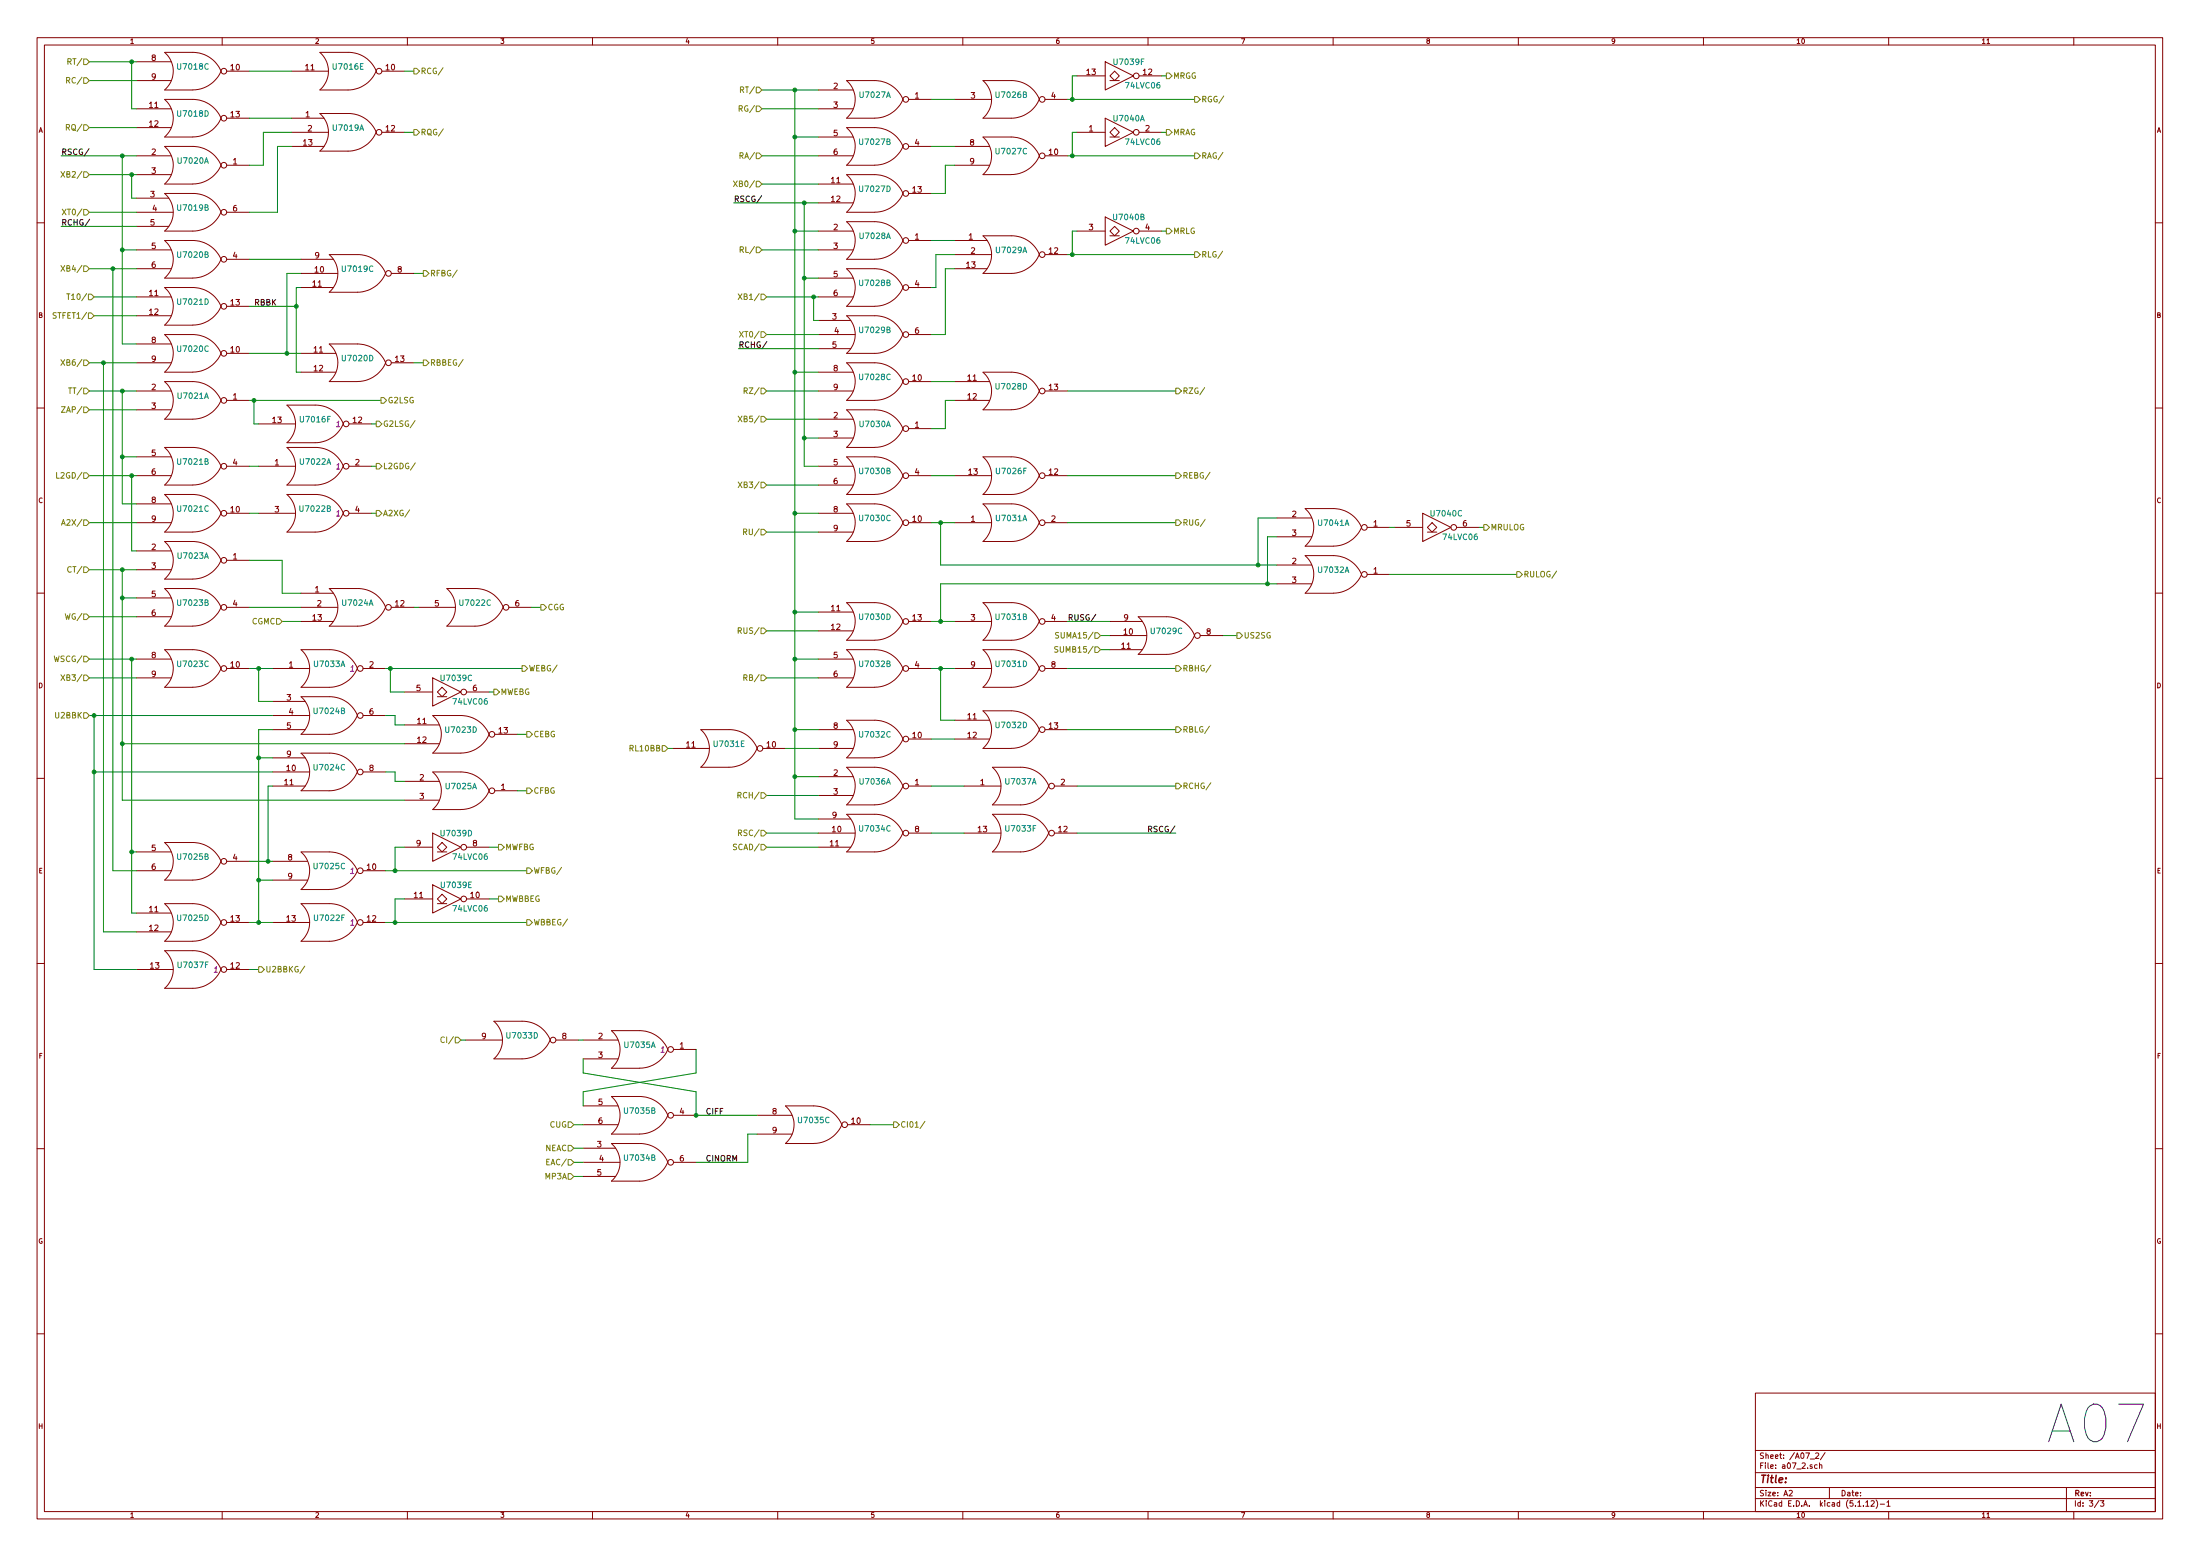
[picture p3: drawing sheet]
<svg xmlns="http://www.w3.org/2000/svg" width="594mm" height="420mm" viewBox="0 0 594 420" stroke-linecap="round" stroke-linejoin="round" font-family="sans-serif">
<g fill="none" stroke="#840000" stroke-width=".27">
<path d="M10 10.2h574v400h-574zM12 12.2h570v396h-570zM36.8 16.7h9.4M44.4 14.1h7.7a8.3 8.3 0 0 1 7.6 5.1 8.4 8.4 0 0 1-7.6 5.1h-7.7M44.5 14.2a6.7 6.7 0 0 1 0 10.1M60 10.2v2M61.2 19.2h6.1M78.7 19.2h9.9M86.4 14.1h7.6a8 8 0 0 1 7.6 5.1M86.4 14.2a6.7 6.7 0 0 1 0 10.1M101.6 19.2a8.3 8.3 0 0 1-7.6 5.1h-7.6M103.1 19.2h6.1"/>
<path d="M110 10.2v2M160 10.2v2M210 10.2v2M260 10.2v2M298.4 16.7l7.7 3.8-7.7 3.8zM301 19.2l1.3 1.3-1.3 1.3-1.3-1.3zM310 10.2v2M360 10.2v2M410 10.2v2M460 10.2v2M510 10.2v2M536.5 11.8h.8"/>
<path d="M560 10.2v2M36.8 21.8h9.4M36.8 29.4h9.4M36.8 34.5h9.4M44.4 39.5h7.7a8.3 8.3 0 0 1 7.6 5.1 8.4 8.4 0 0 1-7.6 5.1h-7.7M44.4 26.8h7.7a8.3 8.3 0 0 1 7.6 5.1 8.4 8.4 0 0 1-7.6 5.1h-7.7M44.5 39.6a6.7 6.7 0 0 1 0 10.1M44.5 26.9a6.7 6.7 0 0 1 0 10.1M61.2 31.9h6.1M78.7 31.9h8.8M78.7 35.7h9.9M78.7 39.5h8.8"/>
<path d="M86.4 30.6h7.6a8 8 0 0 1 7.6 5.1 8.3 8.3 0 0 1-7.6 5.1h-7.6M86.4 30.7a6.7 6.7 0 0 1 0 10.1M103.1 35.7h6.1M221 24.3h9.4M221 29.4h9.4M221 37h9.4M228.6 21.8h7.6a8.3 8.3 0 0 1 7.6 5 8.4 8.4 0 0 1-7.6 5.1M228.6 34.5h7.6a8.3 8.3 0 0 1 7.6 5 8.4 8.4 0 0 1-7.6 5.1h-7.6M228.6 31.9h7.6M228.6 21.8a6.7 6.7 0 0 1 0 10.1M228.6 34.5a6.7 6.7 0 0 1 0 10.1M245.4 26.8h6.1"/>
<path d="M245.4 39.5h6.1M257.8 26.8h9.9M257.8 39.5h9.4M265.4 21.8h7.7a8 8 0 0 1 7.6 5M265.5 21.8a6.7 6.7 0 0 1 0 10.1M280.6 26.8a8.3 8.3 0 0 1-7.6 5.1h-7.6M282.2 26.8h6.1M290.8 20.5h7.6M290.8 35.7h7.6M298.4 31.9l7.7 3.8-7.7 3.8zM299.7 35.7l1.3-1.2 1.3 1.2-1.3 1.3zM299.7 21.8h2.6"/>
<path d="M299.7 37h2.6M307.6 20.5h6.1M307.6 35.7h6.1M36.8 57.3h9.9M36.8 47.2h9.4M36.8 42.1h9.4M36.8 53.5h8.8M44.4 52.2h7.7M44.5 52.3a6.7 6.7 0 0 1 0 10.1M52.1 52.2a8 8 0 0 1 7.6 5.1 8.3 8.3 0 0 1-7.6 5.1h-7.7M61.2 57.3h6.1M61.2 44.6h6.1"/>
<path d="M221 49.7h9.4M221 54.8h9.4M221 42.1h9.4M228.6 59.9h7.6a8.3 8.3 0 0 1 7.6 5 8.4 8.4 0 0 1-7.6 5.1h-7.6M228.6 47.2h7.6a8.3 8.3 0 0 1 7.6 5 8.4 8.4 0 0 1-7.6 5.1h-7.6M228.6 59.9a6.7 6.7 0 0 1 0 10.1M228.6 47.2a6.7 6.7 0 0 1 0 10.1M245.4 52.2h6.1M257.8 44.6h9.4M265.4 47.2h7.6M265.5 47.1a6.7 6.7 0 0 0 0-10.1h7.5a8.3 8.3 0 0 1 7.7 5.1 8.4 8.4 0 0 1-7.7 5M282.2 42.1h6.1"/>
<path d="M298.4 58.6l7.7 3.8-7.7 3.8zM10 60.2h2M36.8 67.5h9.4M36.8 72.6h9.4M36.8 61.1h8.8M44.4 64.9h7.7a8.3 8.3 0 0 1 7.6 5.1 8.4 8.4 0 0 1-7.6 5.1h-7.7M44.4 77.6h7.7a8.3 8.3 0 0 1 7.6 5.1 8.4 8.4 0 0 1-7.6 5.1M44.5 65a6.7 6.7 0 0 1 0 10.1M44.5 77.7a6.7 6.7 0 0 1 0 10.1M61.2 70h6.1M81.3 70h8.7M81.3 77.6h8.7"/>
<path d="M81.3 73.8h9.9M88.9 68.7h7.6a8 8 0 0 1 7.6 5.1M88.9 68.8a6.7 6.7 0 0 1 0 10.1M104.1 73.8a8.3 8.3 0 0 1-7.6 5.1h-7.6M105.7 73.8h6.1M221 62.4h9.4M221 67.5h9.4M221 75.1h9.4M228.6 72.6h7.6a8.3 8.3 0 0 1 7.6 5 8.4 8.4 0 0 1-7.6 5.1h-7.6M228.6 72.6a6.7 6.7 0 0 1 0 10.1M245.4 64.9h6.1M245.4 77.6h6.1"/>
<path d="M257.8 64.9h8.8M257.8 72.6h8.8M257.8 68.7h9.9M265.4 63.7h7.7a8 8 0 0 1 7.6 5M265.5 63.7a6.7 6.7 0 0 1 0 10.1M280.6 68.7a8.3 8.3 0 0 1-7.6 5.1h-7.6M282.2 68.7h6.1M290.8 62.4h7.6M299.7 62.4l1.3-1.3 1.3 1.3-1.3 1.3zM299.7 63.7h2.6M307.6 62.4h6.1M582 60.2h2"/>
<path d="M36.8 80.2h9.4M36.8 98h9.4M36.8 92.9h9.4M36.8 85.3h9.4M44.4 90.3h7.7a8.3 8.3 0 0 1 7.6 5.1 8.4 8.4 0 0 1-7.6 5.1M44.4 87.8h7.7M44.5 90.4a6.7 6.7 0 0 1 0 10.1M61.2 82.7h6.1M61.2 95.4h6.1M81.3 95.4h9.4M88.9 92.9h7.6a8.3 8.3 0 0 1 7.6 5.1 8.4 8.4 0 0 1-7.6 5h-7.6a6.7 6.7 0 0 0 0-10.1zM105.7 98h6.1"/>
<path d="M221 80.2h9.4M221 90.3h9.9M221 86.5h8.7M221 94.1h8.7M228.6 98h7.6a8.3 8.3 0 0 1 7.6 5 8.4 8.4 0 0 1-7.6 5.1M228.6 85.3h7.6a8 8 0 0 1 7.6 5 8.3 8.3 0 0 1-7.6 5.1h-7.6M228.6 98a6.7 6.7 0 0 1 0 10.1M228.6 85.3a6.7 6.7 0 0 1 0 10.1M245.4 90.3h6.1M10 110.2h2M36.8 105.6h9.4M36.8 110.7h9.4"/>
<path d="M44.4 103h7.7a8.3 8.3 0 0 1 7.6 5.1 8.4 8.4 0 0 1-7.6 5.1M44.4 100.5h7.7M44.4 113.2h7.7M44.5 103.1a6.7 6.7 0 0 1 0 10.1M61.2 108.1h6.1M69.8 114.5h10M77.5 109.4h7.6M77.5 109.4a6.7 6.7 0 0 1 0 10.1M81.3 100.5h9.4M85.1 109.4a8 8 0 0 1 7.6 5.1M92.7 114.4a8.3 8.3 0 0 1-7.6 5.1h-7.6M94.2 114.5h6.1"/>
<path d="M221 100.5h9.4M221 105.6h9.4M221 113.2h9.4M221 118.3h9.4M228.6 110.7h7.6a8.3 8.3 0 0 1 7.6 5 8.4 8.4 0 0 1-7.6 5.1M228.6 108.1h7.6M228.6 110.7a6.7 6.7 0 0 1 0 10.1M245.4 103h6.1M245.4 115.7h6.1M257.8 108.1h9.4M257.8 103h9.4M265.5 100.5h7.5a8.3 8.3 0 0 1 7.7 5.1 8.4 8.4 0 0 1-7.7 5h-7.5a6.7 6.7 0 0 0 0-10.1z"/>
<path d="M282.2 105.6h6.1M582 110.2h2M36.8 123.4h9.4M36.8 128.4h9.4M36.8 136.1h9.4M44.4 133.5h7.7a8.3 8.3 0 0 1 7.6 5.1 8.4 8.4 0 0 1-7.6 5.1h-7.7M44.4 120.8h7.7a8.3 8.3 0 0 1 7.6 5.1 8.4 8.4 0 0 1-7.6 5.1h-7.7M44.5 133.5a6.7 6.7 0 0 1 0 10.2M44.5 120.8a6.7 6.7 0 0 1 0 10.2M61.2 125.9h6.1M61.2 138.6h6.1M69.8 125.9h10"/>
<path d="M69.8 138.6h10M85.1 133.5h-7.6a6.7 6.7 0 0 1 0 10.2h7.6a8.3 8.3 0 0 0 7.6-5.1 8 8 0 0 0-7.6-5.1M85.1 120.8h-7.6a6.7 6.7 0 0 1 0 10.2h7.6a8.3 8.3 0 0 0 7.6-5.1 8 8 0 0 0-7.6-5.1M94.2 125.9h6.1M94.2 138.6h6.1M221 125.9h9.4M221 131h9.4M221 138.6h9.4M228.6 123.4h7.6a8.3 8.3 0 0 1 7.6 5 8.4 8.4 0 0 1-7.6 5.1M228.6 136.1h7.6a8.3 8.3 0 0 1 7.6 5 8.4 8.4 0 0 1-7.6 5.1h-7.6M228.6 133.5h7.6M228.6 120.8h7.6"/>
<path d="M228.6 123.4a6.7 6.7 0 0 1 0 10.1M228.6 136.1a6.7 6.7 0 0 1 0 10.1M245.4 128.4h6.1M257.8 128.4h9.9M265.4 136.1h7.7a8 8 0 0 1 7.6 5M265.4 123.4h7.7a8 8 0 0 1 7.6 5M265.5 136.1a6.7 6.7 0 0 1 0 10.1h7.5a8.3 8.3 0 0 0 7.6-5.1M265.5 123.4a6.7 6.7 0 0 1 0 10.1M280.6 128.4a8.3 8.3 0 0 1-7.6 5.1h-7.6M282.2 128.4h6.1M344.8 139.9h9.4M352.4 137.3h7.6a8.3 8.3 0 0 1 7.7 5.1 8.4 8.4 0 0 1-7.7 5.1"/>
<path d="M352.5 137.4a6.7 6.7 0 0 1 0 10.1M384.2 138.6l7.6 3.8-7.6 3.8zM36.8 141.1h9.4M36.8 148.8h9.4M36.8 153.8h9.4M44.4 158.9h7.7a8.3 8.3 0 0 1 7.6 5.1 8.4 8.4 0 0 1-7.6 5.1M44.4 146.2h7.7a8.3 8.3 0 0 1 7.6 5.1 8.4 8.4 0 0 1-7.6 5.1h-7.7M44.5 158.9a6.7 6.7 0 0 1 0 10.2M44.5 146.2a6.7 6.7 0 0 1 0 10.2M61.2 151.3h6.1M120.6 158.9h7.7a8 8 0 0 1 7.6 5.1 8.3 8.3 0 0 1-7.6 5.1h-7.7M120.7 158.9a6.7 6.7 0 0 1 0 10.2"/>
<path d="M221 143.7h9.4M245.4 141.1h6.1M257.8 141.1h9.9M282.2 141.1h6.1M344.8 152.6h9.4M344.8 157.6h9.4M344.8 144.9h9.4M352.4 150h7.6a8.3 8.3 0 0 1 7.7 5.1 8.4 8.4 0 0 1-7.7 5.1M352.4 147.5h7.6M352.5 150.1a6.7 6.7 0 0 1 0 10.1M369.2 142.4h6.1M369.2 155.1h6.1"/>
<path d="M376.6 142.4h7.6M385.4 142.4l1.3-1.3 1.3 1.3-1.3 1.3zM385.4 143.7h2.6M393.3 142.4h6.1M10 160.2h2M36.8 178h9.4M36.8 166.5h9.4M36.8 161.5h9.4M44.4 175.4h7.7a8.3 8.3 0 0 1 7.6 5.1 8.4 8.4 0 0 1-7.6 5.1h-7.7M44.4 169.1h7.7M44.5 175.5a6.7 6.7 0 0 1 0 10.1M61.2 164h6.1"/>
<path d="M81.3 164h9.9M81.3 160.2h8.7M81.3 167.8h8.7M104.1 164a8.3 8.3 0 0 1-7.6 5.1h-7.6M104.1 164a8 8 0 0 0-7.6-5.1h-7.6a6.7 6.7 0 0 1 0 10.2M105.7 164h6.1M113 164h9.9M137.4 164h6.1M221 178h9.4M221 165.3h9.4M221 170.3h9.4M228.6 175.4h7.6a8.3 8.3 0 0 1 7.6 5.1 8.4 8.4 0 0 1-7.6 5.1h-7.6"/>
<path d="M228.6 162.7h7.6a8.3 8.3 0 0 1 7.6 5.1 8.4 8.4 0 0 1-7.6 5.1h-7.6M228.6 175.5a6.7 6.7 0 0 1 0 10.1M228.6 162.8a6.7 6.7 0 0 1 0 10.1M245.4 167.8h6.1M257.8 167.8h9.9M265.4 162.7h7.7a8 8 0 0 1 7.6 5.1M265.5 162.8a6.7 6.7 0 0 1 0 10.1h7.5a8.3 8.3 0 0 0 7.6-5.1M282.2 167.8h6.1M299.7 175.4h8.8M299.7 167.8h8.8M299.7 171.6h9.9M315 166.5l-7.6 .1a6.7 6.7 0 0 1 0 10.1h7.6a8.3 8.3 0 0 0 7.6-5.1 8 8 0 0 0-7.6-5.1"/>
<path d="M324.1 171.6h6.1M352.4 160.2h7.6M582 160.2h2M36.8 183h9.4M61.2 180.5h6.1M73.7 180.5h9.9M73.7 193.2h9.9M73.7 189.4h8.7M73.7 197h8.7M96.5 193.2a8.3 8.3 0 0 1-7.6 5.1h-7.6a6.7 6.7 0 0 0 0-10.1l7.6-.1a8 8 0 0 1 7.6 5.1M96.5 180.5a8.3 8.3 0 0 1-7.6 5.1h-7.6a6.7 6.7 0 0 0 0-10.1l7.6-.1a8 8 0 0 1 7.6 5.1M98 180.5h6.1"/>
<path d="M98 193.2h6.1M109.2 195.7h9.4M109.2 186.9h7.6M116.8 183l7.7 3.9-7.7 3.8zM116.9 193.2h7.6a8.3 8.3 0 0 1 7.6 5.1 8.4 8.4 0 0 1-7.6 5h-7.6a6.7 6.7 0 0 0 0-10.1zM118.1 188.1h2.5M119.4 185.6l1.2 1.3-1.2 1.2-1.3-1.2zM126 186.9h6.1M133.6 198.3h6.1M189.2 197h7.7a8 8 0 0 1 7.6 5.1M189.3 197a6.7 6.7 0 0 1 0 10.2h7.5a8.3 8.3 0 0 0 7.6-5.1M221 183h9.4"/>
<path d="M221 197h9.4M228.6 194.5h7.6a8.3 8.3 0 0 1 7.6 5.1 8.4 8.4 0 0 1-7.6 5h-7.6M228.6 194.5a6.7 6.7 0 0 1 0 10.1M245.4 180.5h6.1M245.4 199.6h6.1M257.8 180.5h9.9M257.8 194.5h9.4M257.8 199.6h9.4M265.4 191.9h7.6a8.3 8.3 0 0 1 7.7 5.1 8.4 8.4 0 0 1-7.7 5.1M265.5 192a6.7 6.7 0 0 1 0 10.1M280.6 180.5a8.3 8.3 0 0 1-7.6 5.1h-7.5a6.7 6.7 0 0 0 0-10.1l7.5-.1a8 8 0 0 1 7.7 5.1M282.2 180.5h6.1"/>
<path d="M282.2 197h6.1M10 210.2h2M73.7 212.3h8.7M73.7 208.4h9.9M73.7 204.6h8.7M81.3 203.4h7.6a8 8 0 0 1 7.6 5M81.3 203.4a6.7 6.7 0 0 1 0 10.1h7.6a8.3 8.3 0 0 0 7.6-5.1M98 208.4h6.1M109.2 211h9.4M109.2 216.1h9.4M109.2 200.8h9.4M116.9 208.5l7.6-.1a8.3 8.3 0 0 1 7.6 5.1 8.4 8.4 0 0 1-7.6 5.1h-7.6a6.7 6.7 0 0 0 0-10.1z"/>
<path d="M133.6 213.5h6.1M181.6 202.1h9.9M206 202.1h6.1M221 209.7h9.4M221 214.8h9.4M221 202.1h9.4M228.6 207.2h7.6a8.3 8.3 0 0 1 7.6 5.1 8.4 8.4 0 0 1-7.6 5h-7.6M228.6 219.9h7.6a8 8 0 0 1 7.6 5 8.3 8.3 0 0 1-7.6 5.1h-7.6M228.6 207.2a6.7 6.7 0 0 1 0 10.1M228.6 219.9a6.7 6.7 0 0 1 0 10.1M245.4 212.3h6.1M260.3 212.3h10"/>
<path d="M265.4 202.1h7.6M268 207.2h7.6M268 219.9h7.6M268 219.9a6.7 6.7 0 0 1 0 10.1M268 207.2a6.7 6.7 0 0 1 0 10.1M275.6 219.9a8 8 0 0 1 7.6 5 8.3 8.3 0 0 1-7.6 5.1h-7.6M275.6 207.2a8 8 0 0 1 7.6 5 8.3 8.3 0 0 1-7.6 5.1h-7.6M284.7 212.3h6.1M582 210.2h2M36.8 230h9.4M36.8 235.1h9.4M44.4 227.5h7.7a8.3 8.3 0 0 1 7.6 5.1 8.4 8.4 0 0 1-7.6 5l-7.7 .1"/>
<path d="M44.5 227.5a6.7 6.7 0 0 1 0 10.1M61.2 232.6h6.1M73.7 232.6h9.4M73.7 237.7h9.4M81.3 230.1l7.6-.1a8.3 8.3 0 0 1 7.6 5.1 8.4 8.4 0 0 1-7.6 5.1h-7.6a6.7 6.7 0 0 0 0-10.1zM98 235.1h6.1M109.2 228.8h7.6M116.8 225l7.7 3.8-7.7 3.8zM116.8 238.9l7.7 3.8-7.7 3.8zM118.1 228.8l1.3-1.3 1.2 1.3-1.2 1.2zM118.1 230h2.5M126 228.8h6.1"/>
<path d="M221 228.8h8.7M221 225h9.9M221 221.1h8.7M245.4 225h6.1M260.3 225h10M284.7 225h6.1M36.8 246.5h9.4M36.8 251.6h9.4M44.4 244h7.7a8.3 8.3 0 0 1 7.6 5.1 8.4 8.4 0 0 1-7.6 5l-7.7 .1M44.4 256.7h7.7M44.5 244a6.7 6.7 0 0 1 0 10.1M44.5 256.7a6.7 6.7 0 0 1 0 10.1"/>
<path d="M52.1 256.7a8 8 0 0 1 7.6 5.1M61.2 249.1h6.1M73.7 249.1h9.9M81.3 244h7.6a8 8 0 0 1 7.6 5.1M81.3 244a6.7 6.7 0 0 1 0 10.1l7.6 .1a8.3 8.3 0 0 0 7.6-5.1M98 249.1h6.1M109.2 242.7h7.6M118.1 242.7l1.3-1.2 1.2 1.2-1.2 1.3zM118.1 244h2.5M126 242.7h6.1M10 260.2h2M36.8 261.8h9.9"/>
<path d="M59.7 261.8a8.3 8.3 0 0 1-7.6 5.1h-7.7M61.2 261.8h6.1M133.3 275.8h7.7M133.4 275.8a6.7 6.7 0 0 1 0 10.1M141 275.8a8 8 0 0 1 7.6 5 8.3 8.3 0 0 1-7.6 5.1h-7.7M165.1 278.3h7.6a8.3 8.3 0 0 1 7.6 5.1 8.4 8.4 0 0 1-7.6 5.1l-7.6-.1a6.7 6.7 0 0 0 0-10.1M582 260.2h2M125.7 280.8h9.9M150.1 280.8h6.1M157.5 298.6h9.4M157.5 285.9h9.4M157.5 280.8h9.4"/>
<path d="M165.1 296.1h7.6a8.3 8.3 0 0 1 7.6 5.1 8.4 8.4 0 0 1-7.6 5h-7.6a6.7 6.7 0 0 0 0-10.1zM181.9 283.4h6.1M212.1 298.6h7.6a8.3 8.3 0 0 1 7.6 5.1 8.4 8.4 0 0 1-7.6 5.1h-7.6a6.7 6.7 0 0 0 0-10.2M10 310.2h2M157.5 303.7h9.4M157.5 310h8.7M157.5 313.9h9.9M157.5 317.7h8.7M172.7 308.8h-7.6a6.7 6.7 0 0 1 0 10.1h7.6a8.3 8.3 0 0 0 7.6-5.1 8 8 0 0 0-7.6-5M181.9 301.2h6.1M181.9 313.9h6.1M204.5 306.2h9.4"/>
<path d="M204.5 301.2h9.4M228.9 303.7h6M582 310.2h2M10 360.2h2M474 376.2h108v32h-108zM582 360.2h2M474 397.7h108M474 391.7h108M488.8 394h1.2M490.3 392.5l.5-.2 .3 .5-.9 1h.9M490.7 395.6l-.4-.1-.3 .3 .1 .6h.6M491.3 395.6h.6l.1 .9"/>
<path d="M491.3 395v1.5M492.8 392.2l-1.2 2M60 408.2v2M110 408.2v2M160 408.2v2M210 408.2v2M260 408.2v2M310 408.2v2M360 408.2v2M410 408.2v2M460 408.2v2M474 404.7h108"/>
<path d="M474 401.7h108M483.1 402.6l.6-.2 .3 .5-.9 1h.9M494 401.7v3M503.8 405.7l.5-.5v1.5M503.8 406.7h.9M505.3 405.4l.5-.2 .3 .5-.9 1h.9M506.6 405a1.71 1.71 0 0 1 0 2.3M507.7 406.2h1.2M509.5 405.7l.5-.5v1.5M509.5 406.7h.9M510 408.2v2M536.5 409.7h.8"/>
<path d="M558 401.7v6.5M560 408.2v2M566.8 405.1l-1.2 2M567.2 405.2h.9l-.5 .6 .4 .1v.7h-.8"/>
<circle cx="60.5" cy="19.2" r=".76"/>
<circle cx="102.4" cy="19.2" r=".76"/>
<circle cx="60.5" cy="31.9" r=".76"/>
<circle cx="102.4" cy="35.7" r=".76"/>
<circle cx="244.6" cy="39.5" r=".76"/>
<circle cx="244.6" cy="26.8" r=".76"/>
<circle cx="281.4" cy="26.8" r=".76"/>
<circle cx="306.8" cy="35.7" r=".76"/>
<circle cx="306.8" cy="20.5" r=".76"/>
<circle cx="60.5" cy="44.6" r=".76"/>
<circle cx="60.5" cy="57.3" r=".76"/>
<circle cx="244.6" cy="52.2" r=".76"/>
<circle cx="281.4" cy="42.1" r=".76"/>
<circle cx="60.5" cy="70" r=".76"/>
<circle cx="104.9" cy="73.8" r=".76"/>
<circle cx="244.6" cy="64.9" r=".76"/>
<circle cx="244.6" cy="77.6" r=".76"/>
<circle cx="281.4" cy="68.7" r=".76"/>
<circle cx="306.8" cy="62.4" r=".76"/>
<circle cx="60.5" cy="82.7" r=".76"/>
<circle cx="60.5" cy="95.4" r=".76"/>
<circle cx="104.9" cy="98" r=".76"/>
<circle cx="244.6" cy="90.3" r=".76"/>
<circle cx="60.5" cy="108.1" r=".76"/>
<circle cx="93.5" cy="114.5" r=".76"/>
<circle cx="244.6" cy="115.7" r=".76"/>
<circle cx="244.6" cy="103" r=".76"/>
<circle cx="281.4" cy="105.6" r=".76"/>
<circle cx="60.5" cy="125.9" r=".76"/>
<circle cx="60.5" cy="138.6" r=".76"/>
<circle cx="93.5" cy="125.9" r=".76"/>
<circle cx="93.5" cy="138.6" r=".76"/>
<circle cx="244.6" cy="128.4" r=".76"/>
<circle cx="281.4" cy="128.4" r=".76"/>
<circle cx="60.5" cy="151.3" r=".76"/>
<circle cx="244.6" cy="141.1" r=".76"/>
<circle cx="281.4" cy="141.1" r=".76"/>
<circle cx="368.4" cy="142.4" r=".76"/>
<circle cx="368.4" cy="155.1" r=".76"/>
<circle cx="392.6" cy="142.4" r=".76"/>
<circle cx="60.5" cy="164" r=".76"/>
<circle cx="104.9" cy="164" r=".76"/>
<circle cx="136.7" cy="164" r=".76"/>
<circle cx="244.6" cy="167.8" r=".76"/>
<circle cx="281.4" cy="167.8" r=".76"/>
<circle cx="323.3" cy="171.6" r=".76"/>
<circle cx="60.5" cy="180.5" r=".76"/>
<circle cx="97.3" cy="193.2" r=".76"/>
<circle cx="97.3" cy="180.5" r=".76"/>
<circle cx="125.2" cy="186.9" r=".76"/>
<circle cx="132.8" cy="198.3" r=".76"/>
<circle cx="244.6" cy="180.5" r=".76"/>
<circle cx="244.6" cy="199.6" r=".76"/>
<circle cx="281.4" cy="180.5" r=".76"/>
<circle cx="281.4" cy="197" r=".76"/>
<circle cx="97.3" cy="208.4" r=".76"/>
<circle cx="132.8" cy="213.5" r=".76"/>
<circle cx="205.2" cy="202.1" r=".76"/>
<circle cx="244.6" cy="212.3" r=".76"/>
<circle cx="284" cy="212.3" r=".76"/>
<circle cx="60.5" cy="232.6" r=".76"/>
<circle cx="97.3" cy="235.1" r=".76"/>
<circle cx="125.2" cy="228.8" r=".76"/>
<circle cx="244.6" cy="225" r=".76"/>
<circle cx="284" cy="225" r=".76"/>
<circle cx="60.5" cy="249.1" r=".76"/>
<circle cx="97.3" cy="249.1" r=".76"/>
<circle cx="125.2" cy="242.7" r=".76"/>
<circle cx="60.5" cy="261.8" r=".76"/>
<circle cx="149.4" cy="280.8" r=".76"/>
<circle cx="181.1" cy="283.4" r=".76"/>
<circle cx="181.1" cy="313.9" r=".76"/>
<circle cx="181.1" cy="301.2" r=".76"/>
<circle cx="228.1" cy="303.7" r=".76"/>
</g>
<g fill="none" stroke="#008400" stroke-width=".27">
<path d="M24.1 16.7h12.7M35.6 16.7v12.7h1.2M67.3 19.2h11.4M109.2 19.2h2.6M24.1 21.8h12.7M24.1 34.5h12.7M67.3 31.9h11.4M78.7 35.7h-7.6v8.9h-3.8M78.7 39.5h-3.8v17.8h-7.6M109.2 35.7h2.6M205.7 29.4h15.3M205.7 24.3h15.3"/>
<path d="M214.6 37h6.4M214.6 24.3v196.8h6.4M251.5 39.5h6.3M251.5 26.8h6.3M288.3 26.8h34.3M290.8 20.5h-1.2v6.3M290.8 35.7h-1.2v6.4M313.7 35.7h1.3M313.7 20.5h1.3M16.5 42.1h20.3M24.1 47.2h12.7M24.1 57.3h12.7"/>
<path d="M33 42.1v50.8h3.8M35.6 47.2v6.3h1.2M198.1 54.8h22.9M205.7 42.1h15.3M205.7 49.7h15.3M217.2 54.8v71.1h3.8M257.8 44.6h-2.5v7.6h-3.8M288.3 42.1h34.3M16.5 61.1h20.3M24.1 72.6h12.7M30.5 72.6v162.5h6.3M33 67.5h3.8"/>
<path d="M67.3 70h14M81.3 77.6h-1.3v22.9h1.3M81.3 73.8h-3.8v21.6M111.8 73.8h2.5M205.7 67.5h15.3M214.6 62.4h6.4M217.2 75.1h3.8M251.5 64.9h6.3M257.8 68.7h-5.1v8.9h-1.2M257.8 72.6h-2.5v17.7h-3.8M288.3 68.7h34.3M290.8 62.4h-1.2v6.3"/>
<path d="M313.7 62.4h1.3M24.1 98h12.7M25.4 80.2h11.4M25.4 85.3h11.4M27.9 98v153.6h8.9M67.3 95.4h14M67.3 82.7h12.7M111.8 98h2.5M199.4 94.1h21.6M207 80.2h14M207 90.3h14M219.7 80.2v6.3h1.3"/>
<path d="M24.1 105.6h12.7M24.1 110.7h12.7M33 105.6v30.5h3.8M67.3 108.1h35.6M68.6 108.1v6.4h1.2M100.3 114.5h1.3M207 105.6h14M207 113.2h14M214.6 100.5h6.4M217.2 118.3h3.8M251.5 103h6.3M257.8 108.1h-2.5v7.6h-3.8"/>
<path d="M288.3 105.6h29.2M24.1 128.4h12.7M33 123.4h3.8M35.6 128.4v20.4h1.2M67.3 125.9h2.5M67.3 138.6h2.5M100.3 125.9h1.3M100.3 138.6h1.3M207 131h14M214.6 138.6h6.4M251.5 128.4h6.3M288.3 128.4h29.2"/>
<path d="M344.8 139.9h-5.1v12.7M24.1 141.1h12.7M24.1 153.8h12.7M33 153.8v62.3h76.2M67.3 151.3h8.9v8.9h5.1M207 143.7h14M251.5 141.1h6.3M254 141.1v11.5h90.8M288.3 141.1h29.2M344.8 157.6h-90.8v10.2M344.8 144.9h-2.5v12.7M375.3 142.4h1.3"/>
<path d="M375.3 155.1h34.3M399.4 142.4h1.3M24.1 178h12.7M24.1 166.5h12.7M33 161.5h3.8M35.6 178v68.5h1.2M67.3 164h14M76.2 167.8h5.1M111.8 164h1.2M143.5 164h2.5M207 170.3h14M214.6 178h6.4"/>
<path d="M214.6 165.3h6.4M251.5 167.8h6.3M288.3 167.8h11.4M297.2 171.6h2.5M297.2 175.4h2.5M330.2 171.6h3.8M24.1 183h12.7M24.1 193.2h49.6M25.4 193.2v68.6h11.4M67.3 180.5h6.4M69.8 180.5v8.9h3.9M73.7 197h-3.9v52.1"/>
<path d="M104.1 193.2h2.6v2.5h2.5M104.1 180.5h36.9M105.4 180.5v6.4h3.8M132.1 186.9h1.2M139.7 198.3h2.5M207 183h14M214.6 197h6.4M251.5 180.5h6.3M251.5 199.6h6.3M254 180.5v14h3.8M288.3 197h29.2M288.3 180.5h29.2"/>
<path d="M25.4 208.4h48.3M33 200.8h76.2M69.8 204.6h3.9M73.7 212.3h-1.3v20.3M104.1 208.4h2.6v2.6h2.5M139.7 213.5h2.5M180.3 202.1h1.3M207 214.8h14M212.1 202.1h8.9M214.6 209.7h6.4M251.5 212.3h8.8M290.8 212.3h26.7"/>
<path d="M35.6 230h1.2M67.3 232.6h6.4M69.8 237.7h3.9M104.1 235.1h38.1M109.2 228.8h-2.5v6.3M132.1 228.8h2.5M207 225h14M207 228.8h14M251.5 225h8.8M290.8 225h26.7M67.3 249.1h6.4M104.1 249.1h38.1"/>
<path d="M109.2 242.7h-2.5v6.4M132.1 242.7h2.5M67.3 261.8h2.5M124.5 280.8h1.2M156.2 280.8h1.3M157.5 285.9v3.8l30.5 5.1v6.4h16.5M188 283.4v6.3l-30.5 5.1v3.8M154.9 303.7h2.6M154.9 313.9h2.6M154.9 317.7h2.6M154.9 310h2.6M204.5 306.2h-2.6v7.7h-13.9"/>
<path d="M234.9 303.7h6.4"/>
</g>
<g fill="none" stroke="#848400" stroke-width=".27">
<path d="M18.3 16.6h.8l.1-.6-.9-.2v1.6M22.6 15.9h.8l.7 .8-.7 .7h-.8zM111.8 18.5h.7l.8 .7-.8 .8h-.7zM119.6 18.3l-1.3 2M315 19.7h.7l.8 .8-.8 .8h-.7zM17.9 34.4l.7-.1 .1-.6-.8-.1v1.5M18 21.7l.7-.1 .1-.6-.8-.1v1.5M22.6 33.7h.8l.7 .8-.7 .7h-.8zM22.6 21h.8l.7 .8-.7 .7h-.8zM111.8 35h.7l.8 .7-.8 .8h-.7zM199.6 29.3h.7l.1-.6-.8-.2v1.6M199.9 24.2h.8l.1-.6-.9-.1v1.5"/>
<path d="M204.2 23.5h.8l.7 .8-.7 .8h-.8zM204.2 28.6h.8l.7 .8-.7 .7h-.8zM315 35h.7l.8 .7-.8 .8h-.7zM322.6 26.1h.7l.8 .7-.8 .8h-.7zM16.5 46.3l1 1.5M16.8 56.5l1 1.5M17.5 46.3l-1 1.5M17.8 56.5l-1 1.5M22.6 46.4h.8l.7 .8-.7 .7h-.8zM22.6 56.6h.8l.7 .7-.7 .8h-.8zM198.1 48.9l1 1.5M199.1 48.9l-1 1.5"/>
<path d="M204.2 41.3h.8l.7 .8-.7 .7h-.8zM204.2 48.9h.8l.7 .8-.7 .8h-.8zM322.6 41.3h.7l.8 .8-.8 .7h-.7zM16.5 71.7l1 1.5M17.5 71.7l-1 1.5M18 79.3h.9M18.5 79.3v1.6M22.6 71.8h.8l.7 .8-.7 .7h-.8zM23.9 79.4h.7l.8 .8-.8 .7h-.7zM114.3 73.1h.8l.7 .7-.7 .8h-.8zM123.5 72.9l-1.3 2M199.3 79.3l1.1 1.6"/>
<path d="M199.9 67.4h.7l.1-.6-.8-.2v1.6M200.4 79.3l-1.1 1.6M204.2 66.7h.8l.7 .8-.7 .7h-.8zM205.5 79.4h.7l.8 .8-.8 .7h-.7zM315 61.6h.7l.8 .8-.8 .8h-.7zM322.6 68h.7l.8 .7-.8 .8h-.7zM330.1 67.8l-1.2 2M15.2 84.5h-.7l-.1 .5a.63 .63 0 0 1 .7 .8l-.8 .1M16.5 97.1l1 1.5M17.5 97.1l-1 1.5M22.6 97.2h.8l.7 .8-.7 .7h-.8zM23.9 84.5h.7l.8 .8-.8 .7h-.7z"/>
<path d="M114.3 97.2h.8l.7 .8-.7 .7h-.8zM125.1 97l-1.3 2M199.7 89.5l1 1.5M200.7 89.5l-1 1.5M205.5 89.6h.7l.8 .7-.8 .8h-.7zM16.6 109.8h1l-1 1.5h1M22.6 109.9h.8l.7 .8-.7 .7h-.8zM22.6 104.8h.8l.7 .8-.7 .7h-.8zM101.6 113.7h.8l.7 .8-.7 .7h-.8zM102.9 107.4h.7l.8 .7-.8 .8h-.7zM112.1 113.6l-1.3 1.9M199.3 112.4l1.1 1.5"/>
<path d="M200.4 112.4l-1.1 1.5M200.9 105.5h.8v-.6l-.8-.2v1.6M205.5 104.8h.7l.8 .8-.8 .7h-.7zM205.5 112.4h.7l.8 .8-.8 .8h-.7zM317.5 104.8h.8l.7 .8-.7 .7h-.8zM325.3 104.7l-1.3 1.9M15.3 127.6v1.5h.7M22.6 127.7h.8l.7 .7-.7 .8h-.8zM101.6 137.8h.8l.7 .8-.7 .8h-.8zM101.6 125.1h.8l.7 .8-.7 .8h-.8zM110.6 137.7l-1.3 1.9M112.1 125l-1.3 1.9"/>
<path d="M199.3 130.1l1.1 1.6M200.4 130.1l-1.1 1.6M205.5 130.2h.7l.8 .8-.8 .7h-.7zM317.5 127.7h.8l.7 .7-.7 .8h-.8zM326.7 127.5l-1.2 2M16.6 141.8l.5-1.5 .5 1.5M16.7 141.4h.8M19.2 153.1a.69 .69 0 0 0-.9 .7 .69 .69 0 0 0 .9 .6M22.6 153.1h.8l.7 .7-.7 .8h-.8zM22.6 140.4h.8l.7 .7-.7 .8h-.8zM200.8 143.6h.7l.1-.6-.8-.2v1.6M205.5 142.9h.7l.8 .8-.8 .7h-.7z"/>
<path d="M317.5 140.4h.8l.7 .7-.7 .8h-.8zM325.5 140.2l-1.4 2M400.7 141.6h.7l.8 .8-.8 .8h-.7zM409.6 154.3h.7l.8 .8-.8 .8h-.7zM420.3 154.2l-1.3 2M22.6 165.8h.8l.7 .7-.7 .8h-.8zM22.6 177.2h.8l.7 .8-.7 .7h-.8zM74.7 167h.7l.8 .8-.8 .8h-.7zM141 179.7h.7l.8 .8-.8 .8h-.7zM146 163.2h.8l.8 .8-.8 .8h-.8zM199.3 170.3l.8-.1v-.6l-.8-.1v1.5M205.5 169.6h.7l.8 .7-.8 .8h-.7z"/>
<path d="M285.7 174.7h-.8v.5a.63 .63 0 0 1 .7 .8h-.8M285.9 170.9h-.7l-.1 .5a.63 .63 0 0 1 .7 .8h-.8M295.7 174.7h.7l.8 .7-.8 .8h-.7zM295.7 170.9h.7l.8 .7-.8 .8h-.7zM317.5 179.7h.8l.7 .8-.7 .8h-.8zM327 179.6l-1.3 2M334 170.9h.8l.7 .7-.7 .8h-.8zM16.5 182.2l1 1.5M17.5 182.2l-1 1.5M22.6 182.3h.8l.7 .7-.7 .8h-.8zM22.6 192.4h.8l.7 .8-.7 .8h-.8zM133.3 186.1h.8l.8 .8-.8 .7h-.8z"/>
<path d="M142.2 197.5h.8l.8 .8-.8 .8h-.8zM200.9 183l.7-.1 .1-.6-.8-.1v1.5M205.5 182.3h.7l.8 .7-.8 .8h-.7zM317.5 196.3h.8l.7 .7-.7 .8h-.8zM326.6 196.1l-1.3 2M142.2 212.8h.8l.8 .7-.8 .8h-.8zM178.8 201.3h.8l.7 .8-.7 .8h-.8zM199.3 214.7h.7l.1-.6-.8-.1v1.5M205.5 214h.7l.8 .8-.8 .8h-.7zM317.5 211.5h.8l.7 .8-.7 .7h-.8zM327 211.3l-1.3 2M134.6 228h.8l.7 .8-.7 .7h-.8z"/>
<path d="M142.2 234.4h.8l.8 .7-.8 .8h-.8zM199.4 224.9l.7-.1 .1-.6-.8-.1v1.5M205.5 228h.7l.8 .8-.8 .7h-.7zM205.5 224.2h.7l.8 .8-.8 .7h-.7zM134.6 242h.8l.7 .7-.7 .8h-.8zM142.2 248.3h.8l.8 .8-.8 .8h-.8zM69.8 261h.8l.8 .8-.8 .8h-.8zM82.3 260.9l-1.3 1.9M120 280.1a.68 .68 0 0 0-1 .7 .68 .68 0 0 0 1 .6M122.9 280.1h.8l.8 .7-.8 .8h-.8zM153.4 309.3h.8l.7 .7-.7 .8h-.8zM153.4 313.1h.8l.7 .8-.7 .7h-.8z"/>
<path d="M153.4 316.9h.8l.7 .8-.7 .7h-.8zM153.4 302.9h.8l.7 .8-.7 .8h-.8zM241.3 302.9h.8l.7 .8-.7 .8h-.8zM249.8 302.8l-1.4 1.9"/>
</g>
<path d="M24.1 40.1l-1.4 2M24.2 59.2l-1.3 2M205.7 52.8l-1.4 2M207.1 92.2l-1.3 2M295.9 165.9l-1.3 1.9M310.2 223.9l.7-.1v-.6l-.7-.1v1.5" fill="none" stroke="#000" stroke-width=".27"/>
<g fill="#008400" stroke="#008400" stroke-width=".27">
<circle cx="69.9" cy="180.5" r=".51"/>
<circle cx="214.6" cy="209.7" r=".51"/>
<circle cx="69.9" cy="249.1" r=".51"/>
<circle cx="106.7" cy="249.1" r=".51"/>
<circle cx="289.6" cy="26.8" r=".51"/>
<circle cx="214.6" cy="24.3" r=".51"/>
<circle cx="289.6" cy="42.1" r=".51"/>
<circle cx="214.6" cy="37" r=".51"/>
<circle cx="217.2" cy="54.8" r=".51"/>
<circle cx="25.4" cy="208.4" r=".51"/>
<circle cx="289.6" cy="68.7" r=".51"/>
<circle cx="219.7" cy="80.2" r=".51"/>
<circle cx="214.6" cy="62.4" r=".51"/>
<circle cx="69.9" cy="237.7" r=".51"/>
<circle cx="217.2" cy="75.1" r=".51"/>
<circle cx="217.2" cy="118.3" r=".51"/>
<circle cx="214.6" cy="100.5" r=".51"/>
<circle cx="214.6" cy="138.6" r=".51"/>
<circle cx="214.6" cy="197" r=".51"/>
<circle cx="254" cy="141.1" r=".51"/>
<circle cx="254" cy="167.8" r=".51"/>
<circle cx="214.6" cy="165.3" r=".51"/>
<circle cx="214.6" cy="178" r=".51"/>
<circle cx="254" cy="180.5" r=".51"/>
<circle cx="188" cy="301.2" r=".51"/>
<circle cx="33" cy="153.8" r=".51"/>
<circle cx="339.7" cy="152.6" r=".51"/>
<circle cx="35.6" cy="47.2" r=".51"/>
<circle cx="33" cy="42.1" r=".51"/>
<circle cx="342.3" cy="157.6" r=".51"/>
<circle cx="33" cy="67.5" r=".51"/>
<circle cx="77.5" cy="95.4" r=".51"/>
<circle cx="68.6" cy="108.1" r=".51"/>
<circle cx="33" cy="105.6" r=".51"/>
<circle cx="33" cy="123.4" r=".51"/>
<circle cx="80" cy="82.7" r=".51"/>
<circle cx="35.6" cy="128.4" r=".51"/>
<circle cx="35.6" cy="16.7" r=".51"/>
<circle cx="33" cy="161.5" r=".51"/>
<circle cx="33" cy="200.8" r=".51"/>
<circle cx="25.4" cy="193.2" r=".51"/>
<circle cx="35.6" cy="178" r=".51"/>
<circle cx="30.5" cy="72.6" r=".51"/>
<circle cx="72.4" cy="232.6" r=".51"/>
<circle cx="105.4" cy="180.5" r=".51"/>
<circle cx="106.7" cy="235.1" r=".51"/>
<circle cx="35.6" cy="230" r=".51"/>
<circle cx="27.9" cy="98" r=".51"/>
<circle cx="69.9" cy="204.6" r=".51"/>
</g>
<text font-size="14.2" fill="#0000c2" x="554.4" y="389.8">A07</text>
<text font-size="2.8" fill="#840000" x="475" y="400.4">Title:</text>
<g font-size="2.1" fill="#848400">
<text x="18.9" y="17.4">RT/</text>
<text x="18.7" y="22.5">RC/</text>
<text x="113.5" y="20">RCG/</text>
<text x="316.7" y="21.3">MRGG</text>
<text x="200.5" y="25.1">RT/</text>
<text x="324.4" y="27.6">RGG/</text>
<text x="18.6" y="35.2">RQ/</text>
<text x="200.2" y="30.1">RG/</text>
<text x="113.5" y="36.5">RQG/</text>
<text x="316.7" y="36.5">MRAG</text>
<text x="17.6" y="47.9">XB2/</text>
<text x="200.3" y="42.8">RA/</text>
<text x="324.4" y="42.8">RAG/</text>
<text x="199.2" y="50.5">XB0/</text>
<text x="17.9" y="58.1">XT0/</text>
<text x="316.7" y="63.2">MRLG</text>
<text x="200.5" y="68.2">RL/</text>
<text x="324.4" y="69.5">RLG/</text>
<text x="17.6" y="73.3">XB4/</text>
<text x="116.1" y="74.6">RFBG/</text>
<text x="19.4" y="80.9">T10/</text>
<text x="200.5" y="80.9">XB1/</text>
<text x="15.1" y="86">STFET1/</text>
<text x="200.8" y="91.1">XT0/</text>
<text x="17.6" y="98.7">XB6/</text>
<text x="116.1" y="98.7">RBBEG/</text>
<text x="19.2" y="106.3">TT/</text>
<text x="201.8" y="106.3">RZ/</text>
<text x="319.3" y="106.3">RZG/</text>
<text x="17.5" y="111.4">ZAP/</text>
<text x="104.6" y="108.9">G2LSG</text>
<text x="200.5" y="114">XB5/</text>
<text x="103.4" y="115.2">G2LSG/</text>
<text x="16.1" y="129.2">L2GD/</text>
<text x="103.4" y="126.7">L2GDG/</text>
<text x="200.5" y="131.7">XB3/</text>
<text x="319.3" y="129.2">REBG/</text>
<text x="17.6" y="141.9">A2X/</text>
<text x="103.4" y="139.4">A2XG/</text>
<text x="319.3" y="141.9">RUG/</text>
<text x="402.5" y="143.2">MRULOG</text>
<text x="201.6" y="144.4">RU/</text>
<text x="18.9" y="154.6">CT/</text>
<text x="411.4" y="155.9">RULOG/</text>
<text x="18.1" y="167.3">WG/</text>
<text x="147.8" y="164.8">CGG</text>
<text x="67.9" y="168.6">CGMC</text>
<text x="200.2" y="171.1">RUS/</text>
<text x="286.2" y="172.4">SUMA15/</text>
<text x="335.8" y="172.4">US2SG</text>
<text x="15.2" y="178.7">WSCG/</text>
<text x="286.2" y="176.2">SUMB15/</text>
<text x="17.6" y="183.8">XB3/</text>
<text x="142.7" y="181.3">WEBG/</text>
<text x="201.6" y="183.8">RB/</text>
<text x="319.3" y="181.3">RBHG/</text>
<text x="135.1" y="187.6">MWEBG</text>
<text x="15" y="194">U2BBK</text>
<text x="319.3" y="197.8">RBLG/</text>
<text x="144" y="199.1">CEBG</text>
<text x="170.3" y="202.9">RL10BB</text>
<text x="144" y="214.3">CFBG</text>
<text x="200.1" y="215.6">RCH/</text>
<text x="319.3" y="213">RCHG/</text>
<text x="200.2" y="225.7">RSC/</text>
<text x="136.4" y="229.5">MWFBG</text>
<text x="198.6" y="229.5">SCAD/</text>
<text x="144" y="235.9">WFBG/</text>
<text x="136.4" y="243.5">MWBBEG</text>
<text x="144" y="249.9">WBBEG/</text>
<text x="71.6" y="262.6">U2BBKG/</text>
<text x="120" y="281.6">CI/</text>
<text x="148.4" y="304.5">CUG</text>
<text x="243.1" y="304.5">CI01/</text>
<text x="147.1" y="310.8">NEAC</text>
<text x="148.1" y="314.6">EAC/</text>
<text x="147.3" y="318.4">MP3A</text>
</g>
<g font-size="2.1" fill="#840000">
<text x="40.9" y="16.4">8</text>
<text x="40.9" y="21.5">9</text>
<text x="62.3" y="19">10</text>
<text x="82.5" y="19">11</text>
<text x="104.2" y="19">10</text>
<text x="293.5" y="20.2">13</text>
<text x="308.7" y="20.2">12</text>
<text x="40.4" y="29.1">11</text>
<text x="225.1" y="24">2</text>
<text x="225.1" y="29.1">3</text>
<text x="247.1" y="26.6">1</text>
<text x="262.2" y="26.6">3</text>
<text x="283.9" y="26.6">4</text>
<text x="40.4" y="34.2">12</text>
<text x="62.3" y="31.7">13</text>
<text x="82.5" y="31.7">1</text>
<text x="83.1" y="35.5">2</text>
<text x="104.2" y="35.5">12</text>
<text x="294.1" y="35.5">1</text>
<text x="309.3" y="35.5">2</text>
<text x="40.9" y="41.8">2</text>
<text x="81.9" y="39.3">13</text>
<text x="225.1" y="36.7">5</text>
<text x="225.1" y="41.8">6</text>
<text x="247.1" y="39.3">4</text>
<text x="261.9" y="39.3">8</text>
<text x="283.3" y="41.8">10</text>
<text x="40.9" y="46.9">3</text>
<text x="62.9" y="44.4">1</text>
<text x="261.9" y="44.4">9</text>
<text x="40.6" y="53.3">3</text>
<text x="224.5" y="49.4">11</text>
<text x="246.5" y="52">13</text>
<text x="41.2" y="57.1">4</text>
<text x="62.9" y="57.1">6</text>
<text x="224.5" y="54.5">12</text>
<text x="40.6" y="60.9">5</text>
<text x="225.1" y="62.1">2</text>
<text x="247.1" y="64.7">1</text>
<text x="261.6" y="64.7">1</text>
<text x="294.1" y="62.1">3</text>
<text x="309.3" y="62.1">4</text>
<text x="40.9" y="67.2">5</text>
<text x="62.9" y="69.8">4</text>
<text x="85.1" y="69.8">9</text>
<text x="225.1" y="67.2">3</text>
<text x="262.2" y="68.5">2</text>
<text x="283.3" y="68.5">12</text>
<text x="40.9" y="72.3">6</text>
<text x="84.5" y="77.4">11</text>
<text x="85.1" y="73.6">10</text>
<text x="107.4" y="73.6">8</text>
<text x="225.1" y="74.8">5</text>
<text x="247.1" y="77.4">4</text>
<text x="261" y="72.3">13</text>
<text x="40.4" y="79.9">11</text>
<text x="62.3" y="82.5">13</text>
<text x="225.1" y="79.9">6</text>
<text x="40.4" y="85">12</text>
<text x="224.8" y="86.3">3</text>
<text x="40.9" y="92.6">8</text>
<text x="62.3" y="95.2">10</text>
<text x="84.8" y="95.2">11</text>
<text x="224.8" y="93.9">5</text>
<text x="225.3" y="90.1">4</text>
<text x="247.1" y="90.1">6</text>
<text x="40.9" y="97.7">9</text>
<text x="84.8" y="100.2">12</text>
<text x="106.8" y="97.7">13</text>
<text x="225.1" y="100.2">8</text>
<text x="40.9" y="105.3">2</text>
<text x="62.9" y="107.9">1</text>
<text x="225.1" y="105.3">9</text>
<text x="246.5" y="102.8">10</text>
<text x="261.3" y="102.8">11</text>
<text x="261.3" y="107.9">12</text>
<text x="283.3" y="105.3">13</text>
<text x="40.9" y="110.4">3</text>
<text x="225.1" y="112.9">2</text>
<text x="73.6" y="114.2">13</text>
<text x="95.4" y="114.2">12</text>
<text x="225.1" y="118">3</text>
<text x="247.1" y="115.5">1</text>
<text x="40.9" y="123.1">5</text>
<text x="62.9" y="125.6">4</text>
<text x="74.2" y="125.6">1</text>
<text x="95.9" y="125.6">2</text>
<text x="225.1" y="125.6">5</text>
<text x="40.9" y="128.2">6</text>
<text x="225.1" y="130.7">6</text>
<text x="247.1" y="128.2">4</text>
<text x="261.6" y="128.2">13</text>
<text x="283.3" y="128.2">12</text>
<text x="40.9" y="135.8">8</text>
<text x="40.9" y="140.9">9</text>
<text x="62.3" y="138.3">10</text>
<text x="74.2" y="138.3">3</text>
<text x="95.9" y="138.3">4</text>
<text x="225.1" y="138.3">8</text>
<text x="225.1" y="143.4">9</text>
<text x="246.5" y="140.9">10</text>
<text x="262.2" y="140.9">1</text>
<text x="283.9" y="140.9">2</text>
<text x="348.9" y="139.6">2</text>
<text x="370.9" y="142.2">1</text>
<text x="379.8" y="142.2">5</text>
<text x="395" y="142.2">6</text>
<text x="40.9" y="148.5">2</text>
<text x="348.9" y="144.7">3</text>
<text x="40.9" y="153.6">3</text>
<text x="62.9" y="151">1</text>
<text x="348.9" y="152.3">2</text>
<text x="370.9" y="154.9">1</text>
<text x="40.9" y="161.2">5</text>
<text x="85.1" y="159.9">1</text>
<text x="348.9" y="157.4">3</text>
<text x="40.9" y="166.3">6</text>
<text x="62.9" y="163.7">4</text>
<text x="84.5" y="167.6">13</text>
<text x="85.6" y="163.7">2</text>
<text x="106.8" y="163.7">12</text>
<text x="117.4" y="163.7">5</text>
<text x="139.1" y="163.7">6</text>
<text x="224.5" y="165">11</text>
<text x="246.5" y="167.6">13</text>
<text x="262.2" y="167.6">3</text>
<text x="283.9" y="167.6">4</text>
<text x="303.5" y="167.6">9</text>
<text x="224.5" y="170.1">12</text>
<text x="303.5" y="171.4">10</text>
<text x="325.8" y="171.4">8</text>
<text x="40.9" y="177.7">8</text>
<text x="225.1" y="177.7">5</text>
<text x="302.9" y="175.2">11</text>
<text x="40.9" y="182.8">9</text>
<text x="62.3" y="180.3">10</text>
<text x="78" y="180.3">1</text>
<text x="99.7" y="180.3">2</text>
<text x="225.1" y="182.8">6</text>
<text x="247.1" y="180.3">4</text>
<text x="262.2" y="180.3">9</text>
<text x="283.9" y="180.3">8</text>
<text x="77.4" y="189.1">3</text>
<text x="112.4" y="186.6">5</text>
<text x="127.7" y="186.6">6</text>
<text x="77.4" y="196.8">5</text>
<text x="78" y="193">4</text>
<text x="99.7" y="193">6</text>
<text x="112.8" y="195.5">11</text>
<text x="225.1" y="196.8">8</text>
<text x="261.3" y="194.2">11</text>
<text x="283.3" y="196.8">13</text>
<text x="112.8" y="200.6">12</text>
<text x="134.7" y="198">13</text>
<text x="185.4" y="201.8">11</text>
<text x="207.1" y="201.8">10</text>
<text x="225.1" y="201.8">9</text>
<text x="246.5" y="199.3">10</text>
<text x="261.3" y="199.3">12</text>
<text x="77.4" y="204.4">9</text>
<text x="77.4" y="208.2">10</text>
<text x="99.7" y="208.2">8</text>
<text x="225.1" y="209.5">2</text>
<text x="76.9" y="212">11</text>
<text x="113.3" y="210.7">2</text>
<text x="113.3" y="215.8">3</text>
<text x="135.3" y="213.3">1</text>
<text x="225.1" y="214.5">3</text>
<text x="247.1" y="212">1</text>
<text x="264.7" y="212">1</text>
<text x="286.4" y="212">2</text>
<text x="224.8" y="220.9">9</text>
<text x="224.8" y="224.7">10</text>
<text x="247.1" y="224.7">8</text>
<text x="264.1" y="224.7">13</text>
<text x="285.9" y="224.7">12</text>
<text x="40.9" y="229.8">5</text>
<text x="62.9" y="232.3">4</text>
<text x="77.8" y="232.3">8</text>
<text x="112.4" y="228.5">9</text>
<text x="127.7" y="228.5">8</text>
<text x="224.2" y="228.5">11</text>
<text x="40.9" y="234.9">6</text>
<text x="77.8" y="237.4">9</text>
<text x="99.2" y="234.9">10</text>
<text x="111.9" y="242.5">11</text>
<text x="127.1" y="242.5">10</text>
<text x="40.4" y="246.3">11</text>
<text x="40.4" y="251.4">12</text>
<text x="62.3" y="248.8">13</text>
<text x="77.4" y="248.8">13</text>
<text x="99.2" y="248.8">12</text>
<text x="40.6" y="261.5">13</text>
<text x="62.3" y="261.5">12</text>
<text x="130.1" y="280.6">9</text>
<text x="151.8" y="280.6">8</text>
<text x="161.6" y="280.6">2</text>
<text x="161.6" y="285.7">3</text>
<text x="183.6" y="283.1">1</text>
<text x="161.6" y="298.4">5</text>
<text x="161.6" y="303.4">6</text>
<text x="183.6" y="300.9">4</text>
<text x="208.6" y="300.9">8</text>
<text x="208.6" y="306">9</text>
<text x="230" y="303.4">10</text>
<text x="161.3" y="309.8">3</text>
<text x="161.3" y="317.4">5</text>
<text x="161.8" y="313.6">4</text>
<text x="183.6" y="313.6">6</text>
<text x="475" y="393.9">Sheet: /A07_2/</text>
<text x="475" y="396.6">File: a07_2.sch</text>
<text x="475" y="406.8">KiCad E.D.A. kicad (5.1.12)-1</text>
<text x="475" y="404">Size: A2</text>
<text x="497" y="404">Date:</text>
<text x="560" y="404">Rev:</text>
<text x="560" y="406.8">Id: 3/3</text>
</g>
<g font-size="2.1" fill="#008484">
<text x="301" y="17.5">U7039F</text>
<text x="48.2" y="18.8">U7018C</text>
<text x="90.1" y="18.8">U7016E</text>
<text x="304.1" y="23.9">74LVC06</text>
<text x="232.3" y="26.4">U7027A</text>
<text x="269.2" y="26.4">U7026B</text>
<text x="48.2" y="31.5">U7018D</text>
<text x="90.1" y="35.3">U7019A</text>
<text x="300.9" y="32.8">U7040A</text>
<text x="232.3" y="39.1">U7027B</text>
<text x="269.2" y="41.6">U7027C</text>
<text x="304.1" y="39.1">74LVC06</text>
<text x="48.2" y="44.2">U7020A</text>
<text x="232.3" y="51.8">U7027D</text>
<text x="48.2" y="56.9">U7019B</text>
<text x="300.9" y="59.4">U7040B</text>
<text x="232.3" y="64.5">U7028A</text>
<text x="304.1" y="65.8">74LVC06</text>
<text x="48.2" y="69.6">U7020B</text>
<text x="269.2" y="68.3">U7029A</text>
<text x="92.6" y="73.4">U7019C</text>
<text x="232.3" y="77.2">U7028B</text>
<text x="48.2" y="82.3">U7021D</text>
<text x="232.3" y="89.9">U7029B</text>
<text x="48.2" y="95">U7020C</text>
<text x="92.6" y="97.5">U7020D</text>
<text x="48.2" y="107.7">U7021A</text>
<text x="232.3" y="102.6">U7028C</text>
<text x="269.2" y="105.1">U7028D</text>
<text x="81.3" y="114">U7016F</text>
<text x="232.3" y="115.3">U7030A</text>
<text x="48.2" y="125.5">U7021B</text>
<text x="81.2" y="125.5">U7022A</text>
<text x="232.3" y="128">U7030B</text>
<text x="269.3" y="128">U7026F</text>
<text x="48.2" y="138.2">U7021C</text>
<text x="81.2" y="138.2">U7022B</text>
<text x="232.3" y="140.7">U7030C</text>
<text x="269.2" y="140.7">U7031A</text>
<text x="356.2" y="142">U7041A</text>
<text x="386.6" y="139.4">U7040C</text>
<text x="389.9" y="145.8">74LVC06</text>
<text x="48.2" y="150.9">U7023A</text>
<text x="356.2" y="154.7">U7032A</text>
<text x="48.2" y="163.6">U7023B</text>
<text x="92.6" y="163.6">U7024A</text>
<text x="124.4" y="163.6">U7022C</text>
<text x="232.3" y="167.4">U7030D</text>
<text x="269.2" y="167.4">U7031B</text>
<text x="311.1" y="171.2">U7029C</text>
<text x="48.2" y="180.1">U7023C</text>
<text x="85" y="180.1">U7033A</text>
<text x="119.3" y="183.9">U7039C</text>
<text x="232.3" y="180.1">U7032B</text>
<text x="269.2" y="180.1">U7031D</text>
<text x="122.5" y="190.2">74LVC06</text>
<text x="85" y="192.8">U7024B</text>
<text x="120.6" y="197.9">U7023D</text>
<text x="269.2" y="196.6">U7032D</text>
<text x="193" y="201.7">U7031E</text>
<text x="232.3" y="199.1">U7032C</text>
<text x="85" y="208">U7024C</text>
<text x="120.6" y="213.1">U7025A</text>
<text x="232.3" y="211.8">U7036A</text>
<text x="271.7" y="211.8">U7037A</text>
<text x="119.3" y="225.8">U7039D</text>
<text x="232.3" y="224.5">U7034C</text>
<text x="271.8" y="224.5">U7033F</text>
<text x="48.2" y="232.1">U7025B</text>
<text x="122.5" y="232.1">74LVC06</text>
<text x="85" y="234.7">U7025C</text>
<text x="119.4" y="239.8">U7039E</text>
<text x="48.2" y="248.7">U7025D</text>
<text x="85.1" y="248.7">U7022F</text>
<text x="122.5" y="246.1">74LVC06</text>
<text x="48.3" y="261.4">U7037F</text>
<text x="137.1" y="280.4">U7033D</text>
<text x="168.8" y="282.9">U7035A</text>
<text x="168.8" y="300.7">U7035B</text>
<text x="215.8" y="303.3">U7035C</text>
<text x="168.8" y="313.4">U7034B</text>
</g>
<g font-size="2.1">
<text x="16.5" y="41.8">RSCG/</text>
<text x="198.1" y="54.5">RSCG/</text>
<text x="16.5" y="60.9">RCHG/</text>
<text x="68.6" y="82.5">RBBK</text>
<text x="199.4" y="93.9">RCHG/</text>
<text x="288.3" y="167.6">RUSG/</text>
<text x="310.8" y="224.7">RSCG/</text>
<text x="190.5" y="300.9">CIFF</text>
<text x="190.5" y="313.6">CINORM</text>
</g>
<g font-size="2.1" fill="#840084">
<text x="90.9" y="115.3">1</text>
<text x="90.9" y="126.7">1</text>
<text x="90.9" y="139.4">1</text>
<text x="94.7" y="181.3">1</text>
<text x="94.7" y="236">1</text>
<text x="94.7" y="249.9">1</text>
<text x="57.8" y="262.6">1</text>
<text x="178.5" y="284.2">1</text>
</g>
<g font-size="1.8" fill="#840000">
<text x="35" y="11.8">1</text>
<text x="85" y="11.8">2</text>
<text x="135" y="11.8">3</text>
<text x="185" y="11.8">4</text>
<text x="235" y="11.8">5</text>
<text x="285" y="11.8">6</text>
<text x="335" y="11.8">7</text>
<text x="385" y="11.8">8</text>
<text x="435" y="11.8">9</text>
<text x="485" y="11.8">10</text>
<text x="535" y="11.8">11</text>
<text x="10.4" y="35.8">A</text>
<text x="582.4" y="35.8">A</text>
<text x="10.4" y="85.8">B</text>
<text x="582.4" y="85.8">B</text>
<text x="10.4" y="135.8">C</text>
<text x="582.4" y="135.8">C</text>
<text x="10.4" y="185.8">D</text>
<text x="582.4" y="185.8">D</text>
<text x="10.4" y="235.8">E</text>
<text x="582.4" y="235.8">E</text>
<text x="10.5" y="285.8">F</text>
<text x="582.5" y="285.8">F</text>
<text x="10.3" y="335.8">G</text>
<text x="582.3" y="335.8">G</text>
<text x="10.4" y="385.8">H</text>
<text x="582.4" y="385.8">H</text>
<text x="35" y="409.8">1</text>
<text x="85" y="409.8">2</text>
<text x="135" y="409.8">3</text>
<text x="185" y="409.8">4</text>
<text x="235" y="409.8">5</text>
<text x="285" y="409.8">6</text>
<text x="335" y="409.8">7</text>
<text x="385" y="409.8">8</text>
<text x="435" y="409.8">9</text>
<text x="485" y="409.8">10</text>
<text x="535" y="409.8">11</text>
</g>
</svg>
